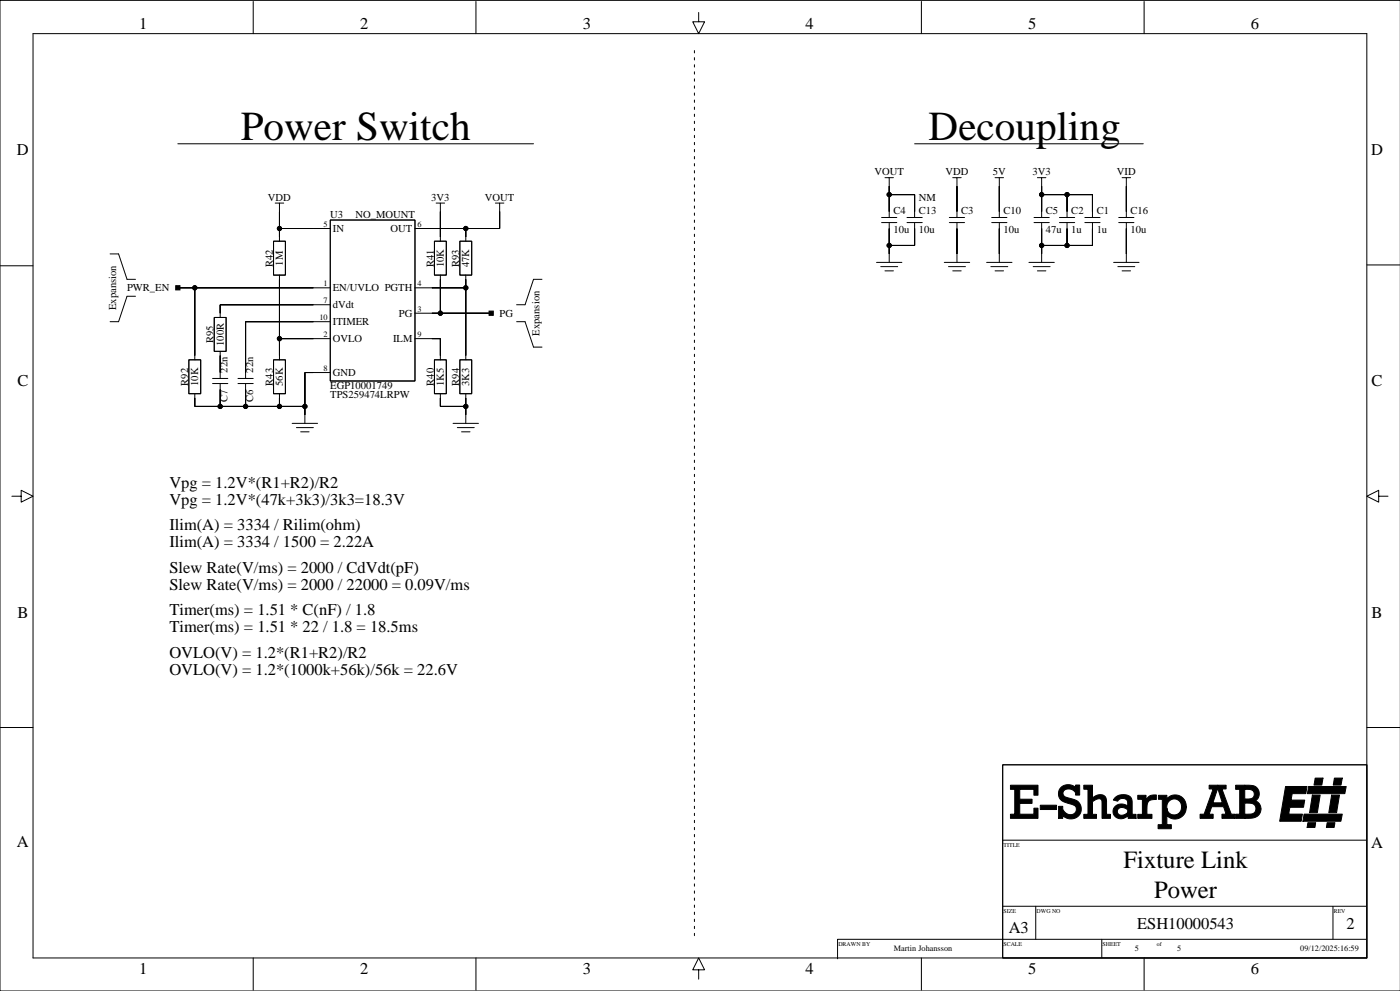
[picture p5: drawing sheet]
<svg xmlns="http://www.w3.org/2000/svg" width="420mm" height="297mm" viewBox="0 0 420 297" stroke-linecap="round" stroke-linejoin="round" font-family="sans-serif">
<g fill="none" stroke="#000" stroke-width=".3">
<path d="M9.9 10.1h400v277h-400zM75.9 .4v9.7M142.7 .4v9.7M209.5 3.7v2.8h1.8l-1.8 3.6-1.8-3.6h1.8M276.3 .4v9.7M343.1 .4v9.7M419.9 .1h-419.9v296.9h419.9M53.3 43.1h106.7M265.4 53.3h1.2v11.9M266.6 55.8h.1M266.6 53.3h1.3M266.6 58.3h7.7v6.9"/>
<path d="M274.3 43.1h68.5M285.7 53.3h1.3v11.9M287 55.8h.1M287 53.3h1.2M298.4 53.3h1.3v11.9M299.7 55.8h.1M299.7 53.3h1.2M311.1 53.3h1.2v11.9M312.3 55.8h.1M312.3 53.3h1.3M312.3 58.3h15.3v6.9M320 58.3v6.9"/>
<path d="M336.5 53.3h1.2v11.9M337.7 55.8h.1M337.7 53.3h1.3M0 79.7h9.9M33 76.1h2.6l2.5 7.6h2.5M82 72.3h3.6v10.2h-3.6zM82.5 60.9h1.3v11.4M83.8 63.4h.1M83.8 68.5h15.2M83.8 60.9h1.3M99 66h25.4v48.2h-25.4zM130.3 72.3h3.5v10.2h-3.5z"/>
<path d="M130.8 60.9h1.3v11.4M132.1 63.4h.1M132.1 60.9h1.2M137.9 72.3h3.5v10.2h-3.5zM139.7 68.5v3.8M148.6 60.9h1.2v7.6h-25.4M149.8 63.4h.1M149.8 60.9h1.3M262.8 78.6h7.6M264.1 79.9h5.1M264.4 65.2h4.5M264.4 66.7h4.5"/>
<path d="M266.6 66.7v11.9M272 65.2h4.5M272 66.7h4.5M274.3 66.7v6.9h-7.7M283.1 78.6h7.7M284.4 79.9h5.1M284.7 65.2h4.5M284.7 66.7h4.5M287 66.7v11.9M295.8 78.6h7.7M297.1 79.9h5.1M297.4 65.2h4.5"/>
<path d="M297.4 66.7h4.5M299.7 66.7v11.9M308.5 78.6h7.7M309.8 79.9h5.1M310.1 65.2h4.5M310.1 66.7h4.5M312.3 66.7v11.9M317.7 65.2h4.6M317.7 66.7h4.6M320 66.7v6.9M325.3 65.2h4.6M325.3 66.7h4.6"/>
<path d="M327.6 66.7v6.9h-15.3M333.9 78.6h7.7M335.2 79.9h5.1M335.5 65.2h4.5M335.5 66.7h4.5M337.7 66.7v11.9M409.9 79.4h9.9M40.6 88.8h-2.5l-2.5 7.6h-2.6M53.3 86.3h45.7M58.4 86.3v21.6M64.2 95.2h3.6v10.1h-3.6zM83.8 82.5v25.4"/>
<path d="M99 91.3h-33v3.9M99 96.4h-25.4v17M124.4 86.3h15.3M124.4 93.9h22.9M132.1 82.5v11.4M139.7 82.5v25.4M154.9 96.4h2.5l2.6 7.6h2.5M162.5 83.7h-2.5l-2.6 7.6h-2.5M265.4 81.2h2.5M285.7 81.2h2.5M298.4 81.2h2.5M311.1 81.2h2.5"/>
<path d="M336.5 81.2h2.5M56.6 107.9h3.6v10.1h-3.6zM58.4 118v3.8h33M63.7 115h4.6M63.7 113.4h4.6M66 105.3v8.1M66 115v6.8M71.4 115h4.5M71.4 113.4h4.5M73.6 115v6.8M82 107.9h3.6v10.1h-3.6zM83.8 101.5h15.2"/>
<path d="M83.8 118v3.8M99 111.7h-7.6v15.2M124.4 101.5h7.7v6.4M130.3 107.9h3.5v10.1h-3.5zM132.1 118v3.8h7.6M137.9 107.9h3.5v10.1h-3.5zM139.7 118v8.9M87.6 126.9h7.6M88.9 128.2h5.1M90.1 129.4h2.6M135.9 126.9h7.6M137.1 128.2h5.1"/>
<path d="M138.4 129.4h2.5M3.6 148.7h2.7v-1.7l3.6 1.7-3.6 1.8v-1.8M413.4 148.7v-1.7l-3.5 1.7 3.5 1.8v-1.8h2.8M0 218.1h9.9M409.9 218.1h9.9M300.7 229.2h109.2v57.9h-109.2zM300.7 251.8h108.9M300.7 271.6h108.9M310.6 271.6v9.9M399.7 271.6v9.9M75.9 287.1v9.7M142.7 287.1v9.7"/>
<path d="M209.5 290.7h1.8l-1.8-3.6-1.8 3.6h1.8v2.8M276.3 287.1v9.7M330.4 281.5v5.6M343.1 287.1v9.7M409.6 281.5h-158.5v5.9"/>
<circle cx="266.6" cy="58.3" r=".63"/>
<circle cx="312.3" cy="58.3" r=".63"/>
<circle cx="320" cy="58.3" r=".63"/>
<circle cx="83.8" cy="68.5" r=".63"/>
<circle cx="139.7" cy="68.5" r=".63"/>
<circle cx="266.6" cy="73.6" r=".63"/>
<circle cx="312.3" cy="73.6" r=".63"/>
<circle cx="320" cy="73.6" r=".63"/>
<circle cx="58.4" cy="86.3" r=".63"/>
<circle cx="132" cy="93.9" r=".63"/>
<circle cx="139.7" cy="86.3" r=".63"/>
<circle cx="83.8" cy="101.5" r=".63"/>
<circle cx="66" cy="121.8" r=".63"/>
<circle cx="73.6" cy="121.8" r=".63"/>
<circle cx="83.8" cy="121.8" r=".63"/>
<circle cx="91.4" cy="121.8" r=".63"/>
<circle cx="139.7" cy="121.8" r=".63"/>
</g>
<g fill="#000" stroke="#000" stroke-width=".3">
<path d="M266.6 58.3v5.1z" fill-rule="evenodd"/>
<path d="M266.6 55.8v2.5z" fill-rule="evenodd"/>
<path d="M266.6 58.3h7.7z" fill-rule="evenodd"/>
<path d="M274.3 58.3v5.1z" fill-rule="evenodd"/>
<path d="M287 55.8v7.6z" fill-rule="evenodd"/>
<path d="M299.7 55.8v7.6z" fill-rule="evenodd"/>
<path d="M312.3 58.3v5.1z" fill-rule="evenodd"/>
<path d="M312.3 55.8v2.5z" fill-rule="evenodd"/>
<path d="M320 58.3v5.1z" fill-rule="evenodd"/>
<path d="M312.3 58.3h7.7z" fill-rule="evenodd"/>
<path d="M327.6 58.3v5.1z" fill-rule="evenodd"/>
<path d="M320 58.3h7.6z" fill-rule="evenodd"/>
<path d="M337.7 55.8v7.6z" fill-rule="evenodd"/>
<path d="M83.8 68.5v2.5z" fill-rule="evenodd"/>
<path d="M83.8 63.4v5.1z" fill-rule="evenodd"/>
<path d="M83.8 68.5h10.2z" fill-rule="evenodd"/>
<path d="M132.1 63.4v7.6z" fill-rule="evenodd"/>
<path d="M139.7 68.5v2.5z" fill-rule="evenodd"/>
<path d="M129.5 68.5h10.2z" fill-rule="evenodd"/>
<path d="M139.7 68.5h10.1z" fill-rule="evenodd"/>
<path d="M149.8 63.4v5.1z" fill-rule="evenodd"/>
<path d="M266.6 73.6v2.5z" fill-rule="evenodd"/>
<path d="M266.6 68.5v5.1z" fill-rule="evenodd"/>
<path d="M266.6 73.6h7.7z" fill-rule="evenodd"/>
<path d="M274.3 68.5v5.1z" fill-rule="evenodd"/>
<path d="M287 68.5v7.6z" fill-rule="evenodd"/>
<path d="M299.7 68.5v7.6z" fill-rule="evenodd"/>
<path d="M312.3 68.5v5.1z" fill-rule="evenodd"/>
<path d="M312.3 73.6v2.5z" fill-rule="evenodd"/>
<path d="M320 68.5v5.1z" fill-rule="evenodd"/>
<path d="M312.3 73.6h7.7z" fill-rule="evenodd"/>
<path d="M327.6 68.5v5.1z" fill-rule="evenodd"/>
<path d="M320 73.6h7.6z" fill-rule="evenodd"/>
<path d="M337.7 68.5v7.6z" fill-rule="evenodd"/>
<path d="M52.7 85.6h1.3v1.3h-1.3z" fill-rule="evenodd"/>
<path d="M53.3 86.3h5.1z" fill-rule="evenodd"/>
<path d="M58.4 86.3v20.3z" fill-rule="evenodd"/>
<path d="M66 91.3v2.6z" fill-rule="evenodd"/>
<path d="M73.6 96.4v15.3z" fill-rule="evenodd"/>
<path d="M83.8 83.7v17.8z" fill-rule="evenodd"/>
<path d="M66 91.3h28z" fill-rule="evenodd"/>
<path d="M73.6 96.4h20.4z" fill-rule="evenodd"/>
<path d="M58.4 86.3h35.6z" fill-rule="evenodd"/>
<path d="M132.1 83.7v10.2z" fill-rule="evenodd"/>
<path d="M129.5 93.9h2.6z" fill-rule="evenodd"/>
<path d="M139.7 83.7v2.6z" fill-rule="evenodd"/>
<path d="M129.5 86.3h10.2z" fill-rule="evenodd"/>
<path d="M139.7 86.3v20.3z" fill-rule="evenodd"/>
<path d="M146.7 93.3h1.2v1.2h-1.2z" fill-rule="evenodd"/>
<path d="M132.1 93.9h15.2z" fill-rule="evenodd"/>
<path d="M58.4 119.3v2.5z" fill-rule="evenodd"/>
<path d="M66 106.6v5.1z" fill-rule="evenodd"/>
<path d="M66 116.7v5.1z" fill-rule="evenodd"/>
<path d="M73.6 116.7v5.1z" fill-rule="evenodd"/>
<path d="M83.8 101.5v5.1z" fill-rule="evenodd"/>
<path d="M83.8 119.3v2.5z" fill-rule="evenodd"/>
<path d="M91.4 111.7v10.1z" fill-rule="evenodd"/>
<path d="M83.8 101.5h10.2z" fill-rule="evenodd"/>
<path d="M91.4 111.7h2.6z" fill-rule="evenodd"/>
<path d="M129.5 101.5h2.6z" fill-rule="evenodd"/>
<path d="M132.1 101.5v5.1z" fill-rule="evenodd"/>
<path d="M132.1 119.3v2.5z" fill-rule="evenodd"/>
<path d="M139.7 119.3v2.5z" fill-rule="evenodd"/>
<path d="M58.4 121.8h7.6z" fill-rule="evenodd"/>
<path d="M66 121.8h7.6z" fill-rule="evenodd"/>
<path d="M73.6 121.8h10.2z" fill-rule="evenodd"/>
<path d="M91.4 121.8v2.6z" fill-rule="evenodd"/>
<path d="M83.8 121.8h7.6z" fill-rule="evenodd"/>
<path d="M139.7 121.8v2.6z" fill-rule="evenodd"/>
<path d="M132.1 121.8h7.6z" fill-rule="evenodd"/>
<path d="M393.5 238.3h2.4l-.9 5.3h-2.3z" fill-rule="evenodd"/>
<path d="M394.4 233.2h2.3l-.3 2.1h-2.4z" fill-rule="evenodd"/>
<path d="M399.3 238.3h2.4l-.9 5.3h-2.3z" fill-rule="evenodd"/>
<path d="M392.4 235.7h11.3l-.4 2.2h-11.3z" fill-rule="evenodd"/>
<path d="M400.1 233.2h2.4l-.4 2.1h-2.3z" fill-rule="evenodd"/>
<path d="M303 235.4h8.3v3h-1.3v-1.8h-4.2v3h3.7v1.2h-3.7v3.3h4.2v-1.9h1.3v3.1h-8.3v-1.2h1.3v-7.5h-1.3z" fill-rule="evenodd"/>
<path d="M311.9 241.3h4.9v1.3h-4.9z" fill-rule="evenodd"/>
<path d="M318.1 236.1a3.4 3.4 0 0 1 4.4-.1v-.7h1.2v3h-1.2a1.9 1.9 0 0 0-2.1-1.8 1.37 1.37 0 0 0-1.7 1.3 1.37 1.37 0 0 0 1.6 1.4l1.1 .2a3.1 3.1 0 0 1 2.6 4.3 3.1 3.1 0 0 1-4.9 1.1l-.4-.3v.8h-1.3v-3.6h1.3a2.36 2.36 0 0 0 2.3 2.5 1.61 1.61 0 0 0 1.8-1.6 1.61 1.61 0 0 0-1.8-1.6l-1-.3a2.79 2.79 0 0 1-2.4-1.7 2.79 2.79 0 0 1 .5-2.9z" fill-rule="evenodd"/>
<path d="M325 235.4h2.6v3.8a2.57 2.57 0 0 1 3.9-.3l.3 1.2v4h1.2v1.2h-2.5l-.1-4.9-.2-.8a1.58 1.58 0 0 0-2.1 .4l-.5 .3v3.8h1.2v1.2h-3.8v-1.2h1.2v-7.5h-1.2z" fill-rule="evenodd"/>
<path d="M334.5 239a3.3 3.3 0 0 1 4.7 .2l.3 1.1v3.8h1.2v1.2h-2.4l-.1-2.6a1.8 1.8 0 0 0-3.1 .2 1.32 1.32 0 0 0 .6 1.4 1.32 1.32 0 0 0 1.5-.1l.9-.7v1.1a2.39 2.39 0 0 1-3.2 .6 2.39 2.39 0 0 1-.8-3.2 2.93 2.93 0 0 1 4.1-.4l-.1-1.4-.4-.5a1.85 1.85 0 0 0-2.6 .4l-1.3-.3z" fill-rule="evenodd"/>
<path d="M341.2 238.4h2.4v1.5l.5-.8 .7-.6 1.9-.2v1.3a2.04 2.04 0 0 0-2.7 1.6l-.1 2.9h1.5v1.2h-4.2v-1.2h1.4v-4.5h-1.4z" fill-rule="evenodd"/>
<path d="M347.4 238.4h2.5v1.1a3.4 3.4 0 0 1 4.4-.7 3.4 3.4 0 0 1 1.3 4.3 3.4 3.4 0 0 1-5.7 1.3v-2.1l.4 1a2.29 2.29 0 0 0 3.2 .3 2.29 2.29 0 0 0 .3-3.2 2.29 2.29 0 0 0-3.2-.3l-.6 .8-.1 .8v5.5h1.3v1.2h-3.9v-1.2h1.2v-7.6h-1.1z" fill-rule="evenodd"/>
<path d="M362.6 235.4h2.5v1.1l-1.4 4.1h2.8l-1.4-4.1v-1.1h2.6v1.1h-1.3l2.8 7.6h1.1v1.2h-3.9v-1.2h1.3l-.8-2.3h-3.6l-.7 2.3h1.2v1.2h-3.9v-1.2h1.2l2.7-7.6h-1.2z" fill-rule="evenodd"/>
<path d="M370.5 235.4h2.7v4.1h1a1.51 1.51 0 0 0 1.9-1.5 1.51 1.51 0 0 0-1.9-1.4h-.9v-1.2h.5a3 3 0 0 1 3.7 1.7 2.38 2.38 0 0 1-1.1 2.9 2.77 2.77 0 0 1 1.6 3.4 2.77 2.77 0 0 1-3.3 1.9h-1.4v-1.2l1.5-.1a1.68 1.68 0 0 0 1.8-1.8 1.68 1.68 0 0 0-2.2-1.5h-1.2v4.6h-2.7v-1.2h1.2v-7.5h-1.2z" fill-rule="evenodd"/>
<path d="M385.5 235.7h6.4l-.3 2.2h-4.1l-.4 1.9h4.1l-.3 2.2h-4.1l-.4 2h4.1l-.3 2.2h-6.5z" fill-rule="evenodd"/>
<path d="M391 244h11.5l-.4 2.2h-11.4z" fill-rule="evenodd"/>
<path d="M392.2 246.6h2.3l-.2 1.4h-2.3z" fill-rule="evenodd"/>
<path d="M398 246.6h2.3l-.2 1.4h-2.4z" fill-rule="evenodd"/>
<circle cx="266.6" cy="58.3" r=".63"/>
<circle cx="312.3" cy="58.3" r=".63"/>
<circle cx="320" cy="58.3" r=".63"/>
<circle cx="83.8" cy="68.5" r=".63"/>
<circle cx="139.7" cy="68.5" r=".63"/>
<circle cx="266.6" cy="73.6" r=".63"/>
<circle cx="312.3" cy="73.6" r=".63"/>
<circle cx="320" cy="73.6" r=".63"/>
<circle cx="58.4" cy="86.3" r=".63"/>
<circle cx="132" cy="93.9" r=".63"/>
<circle cx="139.7" cy="86.3" r=".63"/>
<circle cx="83.8" cy="101.5" r=".63"/>
<circle cx="66" cy="121.8" r=".63"/>
<circle cx="73.6" cy="121.8" r=".63"/>
<circle cx="83.8" cy="121.8" r=".63"/>
<circle cx="91.4" cy="121.8" r=".63"/>
<circle cx="139.7" cy="121.8" r=".63"/>
</g>
<path d="M208.2 15.2v266.6" fill="none" stroke="#000" stroke-width=".3" stroke-dasharray=".7 1.4"/>
<g font-size="12.3">
<text x="72.2" y="42.1">Power Switch</text>
<text x="278.5" y="42.1">Decoupling</text>
</g>
<g font-size="7.4">
<text x="336.9" y="260.2">Fixture Link</text>
<text x="346.1" y="269">Power</text>
</g>
<g font-size="4.9">
<text x="41.7" y="8.7">1</text>
<text x="108" y="8.7">2</text>
<text x="174.7" y="8.7">3</text>
<text x="241.5" y="8.7">4</text>
<text x="308.3" y="8.7">5</text>
<text x="375.1" y="8.7">6</text>
<text x="5.1" y="46.5">D</text>
<text x="411.1" y="46.5">D</text>
<text x="5.2" y="115.8">C</text>
<text x="411.3" y="115.8">C</text>
<text x="50.8" y="146.3">Vpg = 1.2V*(R1+R2)/R2</text>
<text x="50.8" y="151.4">Vpg = 1.2V*(47k+3k3)/3k3=18.3V</text>
<text x="50.8" y="159">Ilim(A) = 3334 / Rilim(ohm)</text>
<text x="50.8" y="164.1">Ilim(A) = 3334 / 1500 = 2.22A</text>
<text x="50.8" y="171.7">Slew Rate(V/ms) = 2000 / CdVdt(pF)</text>
<text x="50.8" y="176.8">Slew Rate(V/ms) = 2000 / 22000 = 0.09V/ms</text>
<text x="5.2" y="185.2">B</text>
<text x="50.8" y="184.4">Timer(ms) = 1.51 * C(nF) / 1.8</text>
<text x="411.3" y="185.2">B</text>
<text x="50.8" y="189.5">Timer(ms) = 1.51 * 22 / 1.8 = 18.5ms</text>
<text x="50.8" y="197.1">OVLO(V) = 1.2*(R1+R2)/R2</text>
<text x="50.8" y="202.2">OVLO(V) = 1.2*(1000k+56k)/56k = 22.6V</text>
<text x="5.1" y="254">A</text>
<text x="411.1" y="254.2">A</text>
<text x="302.5" y="279.6">A3</text>
<text x="341" y="278.4">ESH10000543</text>
<text x="403.8" y="278.4">2</text>
<text x="41.7" y="291.8">1</text>
<text x="108" y="291.8">2</text>
<text x="174.7" y="291.8">3</text>
<text x="241.5" y="291.8">4</text>
<text x="308.3" y="291.8">5</text>
<text x="375.1" y="291.8">6</text>
</g>
<g font-size="3.2">
<text x="262.2" y="52.4">VOUT</text>
<text x="283.5" y="52.4">VDD</text>
<text x="297.7" y="52.4">5V</text>
<text x="309.6" y="52.4">3V3</text>
<text x="334.9" y="52.4">VID</text>
<text x="80.4" y="60.3">VDD</text>
<text x="99" y="65.4">U3</text>
<text x="106.6" y="65.4">NO_MOUNT</text>
<text x="129.3" y="60.3">3V3</text>
<text x="145.4" y="60.3">VOUT</text>
<text x="267.9" y="64.1">C4</text>
<text x="275.5" y="64.1">C13</text>
<text x="275.5" y="60.3">NM</text>
<text x="288.2" y="64.1">C3</text>
<text x="300.9" y="64.1">C10</text>
<text x="313.6" y="64.1">C5</text>
<text x="321.2" y="64.1">C2</text>
<text x="328.9" y="64.1">C1</text>
<text x="339" y="64.1">C16</text>
<text x="99.8" y="69.5">IN</text>
<text x="117.1" y="69.5">OUT</text>
<text x="267.9" y="69.8">10u</text>
<text x="275.5" y="69.8">10u</text>
<text x="300.9" y="69.8">10u</text>
<text x="313.6" y="69.8">47u</text>
<text x="321.2" y="69.8">1u</text>
<text x="328.9" y="69.8">1u</text>
<text x="339" y="69.8">10u</text>
<text x="81.8" y="80" transform="rotate(-90 81.8 80)">R42</text>
<text x="84.9" y="79.6" transform="rotate(-90 84.9 79.6)">1M</text>
<text x="130.1" y="80" transform="rotate(-90 130.1 80)">R41</text>
<text x="133.1" y="80.1" transform="rotate(-90 133.1 80.1)">10K</text>
<text x="137.7" y="80" transform="rotate(-90 137.7 80)">R93</text>
<text x="140.7" y="80.1" transform="rotate(-90 140.7 80.1)">47K</text>
<text x="38.1" y="87.3">PWR_EN</text>
<text x="99.8" y="87.3">EN/UVLO PGTH</text>
<text x="34.8" y="93" transform="rotate(-90 34.8 93)">Expansion</text>
<text x="99.8" y="92.4">dVdt</text>
<text x="119.6" y="94.9">PG</text>
<text x="149.8" y="94.9">PG</text>
<text x="99.8" y="97.5">ITIMER</text>
<text x="161.8" y="100.6" transform="rotate(-90 161.8 100.6)">Expansion</text>
<text x="64" y="102.9" transform="rotate(-90 64 102.9)">R95</text>
<text x="67.1" y="103.7" transform="rotate(-90 67.1 103.7)">100R</text>
<text x="99.8" y="102.6">OVLO</text>
<text x="117.9" y="102.6">ILM</text>
<text x="68.3" y="111.7" transform="rotate(-90 68.3 111.7)">22n</text>
<text x="75.9" y="111.7" transform="rotate(-90 75.9 111.7)">22n</text>
<text x="99.8" y="112.7">GND</text>
<text x="56.4" y="115.6" transform="rotate(-90 56.4 115.6)">R92</text>
<text x="59.5" y="115.7" transform="rotate(-90 59.5 115.7)">10K</text>
<text x="81.8" y="115.6" transform="rotate(-90 81.8 115.6)">R43</text>
<text x="84.9" y="115.7" transform="rotate(-90 84.9 115.7)">56K</text>
<text x="99" y="119.3">TPS259474LRPW</text>
<text x="99" y="116.7">EGP10001749</text>
<text x="130.1" y="115.6" transform="rotate(-90 130.1 115.6)">R40</text>
<text x="133.1" y="115.7" transform="rotate(-90 133.1 115.7)">1K5</text>
<text x="137.7" y="115.6" transform="rotate(-90 137.7 115.6)">R94</text>
<text x="140.7" y="115.7" transform="rotate(-90 140.7 115.7)">3K3</text>
<text x="68.3" y="120.4" transform="rotate(-90 68.3 120.4)">C7</text>
<text x="75.9" y="120.4" transform="rotate(-90 75.9 120.4)">C6</text>
</g>
<g font-size="2.5">
<text x="97" y="68.1">5</text>
<text x="125.2" y="68.1">6</text>
<text x="97" y="85.8">1</text>
<text x="125.2" y="85.8">4</text>
<text x="95.8" y="96">10</text>
<text x="97" y="90.9">7</text>
<text x="125.2" y="93.4">3</text>
<text x="97" y="101.1">2</text>
<text x="125.2" y="101.1">9</text>
<text x="97" y="111.2">8</text>
<text x="268.1" y="285.2">Martin Johansson</text>
<text x="340.3" y="285.2">5</text>
<text x="353" y="285.2">5</text>
<text x="389.9" y="285.2">09/12/2025:16:59</text>
</g>
<g font-size="1.8">
<text x="300.9" y="253.8">TITLE</text>
<text x="300.9" y="273.6">SIZE</text>
<text x="310.8" y="273.6">DWG NO</text>
<text x="400" y="273.6">REV</text>
<text x="251.4" y="283.5">DRAWN BY</text>
<text x="300.9" y="283.5">SCALE</text>
<text x="330.6" y="283.5">SHEET</text>
<text x="346.9" y="283.7">of</text>
</g>
</svg>
